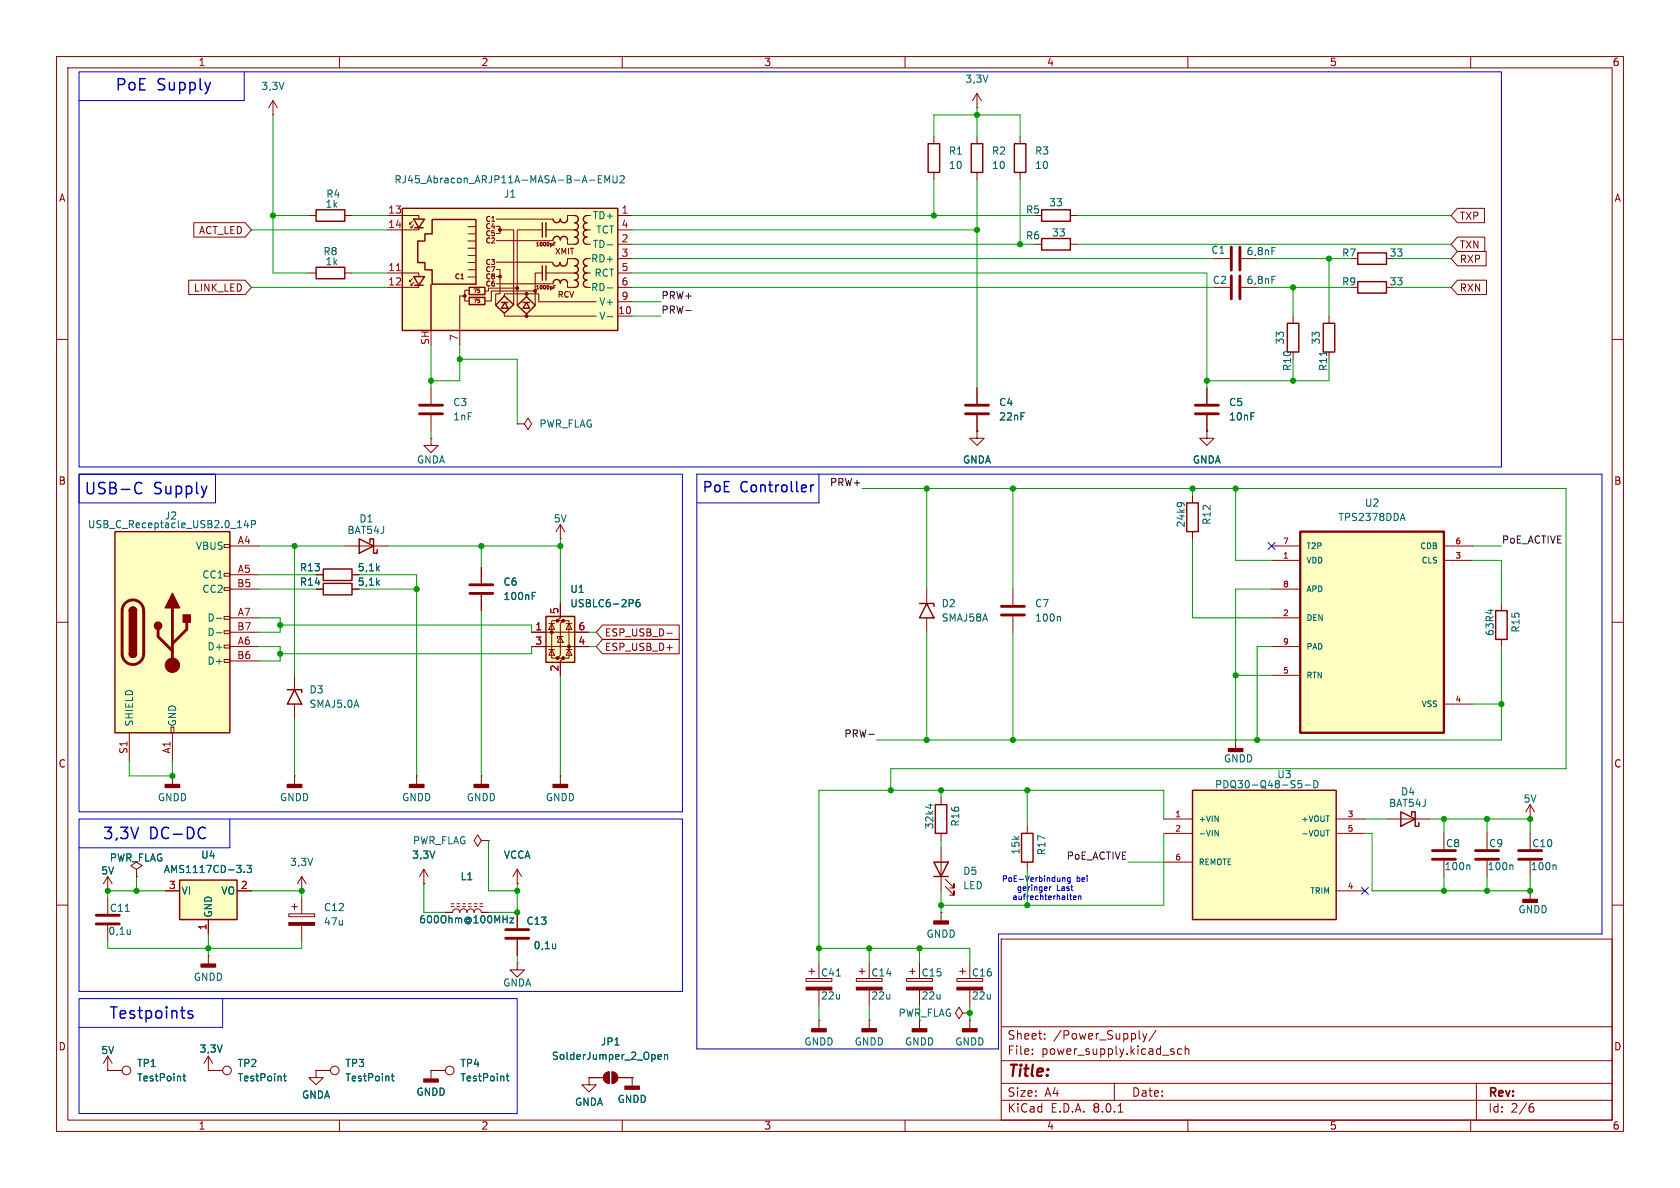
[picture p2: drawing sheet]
<svg xmlns="http://www.w3.org/2000/svg" width="297mm" height="210mm" viewBox="0 0 297 210" stroke-linecap="round" stroke-linejoin="round" font-family="sans-serif">
<g fill="none" stroke="#840000" stroke-width=".18">
<path d="M10 10h277v190h-277zM12 12h273v186h-273zM60 10v2M110 10v2M160 10v2M210 10v2M260 10v2M165.1 24.1v1.3M165.1 30.5v1.3M182.9 38.1h1.2M189.2 38.1h1.3M10 60h2"/>
<path d="M182.9 43.2h1.2M189.2 43.2h1.3M238.8 45.7h1.2M238.8 50.8h1.2M285 60h2M10 110h2M85.1 100.3v2.8M85.1 105.2v2.8M285 110h2M73.7 137.2h.1M73.7 137.2v1.5M85.1 137.2h.1"/>
<path d="M85.1 137.2v1.5M99.1 137.2h.1M99.1 137.2v1.5M218.4 130.8h.1M218.4 130.8v1.5M10 160h2M19 158.8v2.7M52.1 159.8v1M53.3 157.5h.1M53.3 154.9l-.7 1.3M53.3 154.9v2.6M53.3 158.8v2.7"/>
<path d="M53.3 154.9l.8 1.3M74.9 156.2h.1M74.9 153.7l-.7 1.2M74.9 153.7v2.5M74.9 153.7l.8 1.2M181.6 146.1v1.2M181.6 152.4v1.3M255.3 147.3v2.8M255.3 152.1v2.8M262.9 147.3v2.8M262.9 152.1v2.8M270.5 157.5h.1"/>
<path d="M270.5 147.3v2.8M270.5 152.1v2.8M270.5 157.5v1.5M285 160h2M19 163.6v2.8M36.8 168.9h.1M36.8 168.9v1.5M51.1 161.5h4.5v.6h-4.5zM51.6 160.3h1M53.3 163.6v2.8M177 166h108v32h-108zM60 198v2"/>
<path d="M110 198v2M160 198v2M177 194.5h108M177 191.5h108M177 187.5h108M177 181.5h108M182.5 186.3v.1M182.5 185.5v.1M184.7 183.6v.1M184.7 182.8v.1M197 191.5v3M197.7 196.6h.8"/>
<path d="M202 182.7l.4 1M202.4 183.7l-.2 .4-.2 .1M202.7 182.7l-.3 1M204.4 182.1l-1.3 2M207.4 185.9l.2 .2-.2 .3M207.4 185.4l.1 .1M208.9 185.5l-.4-.1-.3 .3v.4l.1 .2h.6M209.5 185.5l.2-.1 .4 .1 .1 .9M209.5 184.9v1.5M210 198v2M260 198v2M261 191.5v6.5"/>
<path d="M270.6 195.7h.3l.3 .3-.1 .5-.5 .1M271 195.1l-.4 .1"/>
</g>
<path d="M83.1 104.9h4M83.1 103.4h4M253.2 151.9h4.1M253.2 150.4h4.1M260.9 151.9h4M260.9 150.4h4M268.5 151.9h4M268.5 150.4h4M17 163.3h4.1M17 161.8h4.1" fill="none" stroke="#840000" stroke-width=".51"/>
<path d="M94.1 105.3h.4M94.1 104.7h.6M259.7 152.9l.2 .2v.6M267.3 152.9l.2 .2v.6M274.9 152.9l.2 .2v.6M22.1 161.1h.8M23 164.3v.9M23 165.1h.1" fill="none" stroke="#006464" stroke-width=".18"/>
<g fill="#840000" stroke="#840000" stroke-width=".25">
<path d="M72.4 138.7h2.5v.5h-2.5z"/>
<path d="M83.8 138.7h2.6v.5h-2.6z"/>
<path d="M97.8 138.7h2.5v.5h-2.5z"/>
<path d="M217.2 132.3h2.5v.5h-2.5z"/>
<path d="M269.2 159h2.6v.5h-2.6z"/>
<path d="M35.6 170.4h2.5v.5h-2.5z"/>
</g>
<path d="M164.1 25.4h2v5.1h-2zM184.1 37.1h5.1v2h-5.1zM184.1 42.2h5.1v2h-5.1zM240 44.7h5.1v2h-5.1zM240 49.8h5.1v2h-5.1zM180.6 147.3h2v5.1h-2z" fill="none" stroke="#840000" stroke-width=".25"/>
<path d="M51.1 163.1h4.5v.5h-4.5z" fill="#840000" stroke="#840000" stroke-width=".18"/>
<path d="M210.8 139.7h25.4v22.9h-25.4z" fill="#ffffc2"/>
<path d="M210.8 139.7h25.4v22.9h-25.4z" fill="none" stroke="#840000" stroke-width=".25"/>
<path d="M205.7 144.8h5.1M205.7 147.3h5.1M205.7 152.4h5.1M236.2 144.8h5.1M236.2 147.3h5.1M236.2 157.5h5.1" fill="none" stroke="#840000" stroke-width=".18"/>
<path d="M229.5 138h.6M229.5 138.5h.4l.3 .2-.2 .5h-.5M230.7 138.8h1M232.3 138a.64 .64 0 0 1 .7 .6 .64 .64 0 0 1-.7 .7zM214.8 146.8l.6 1v-1M234.4 146.8h.6" fill="none" stroke="#006464" stroke-width=".18"/>
<path d="M31.7 155.6h10.2v7h-10.2z" fill="#ffffc2"/>
<path d="M171.7 25.4h2v5.1h-2zM179.3 25.4h2.1v5.1h-2.1zM162.6 106.7h2.5v.5M163.8 106.7l1.3 2.5h-2.5zM31.7 155.6h10.2v7h-10.2zM165.1 152.4h2.5l-1.2 2.5zM165.1 154.9h2.5M165.4 142.2h2v5.1h-2zM247.6 143.5l2.6 1.3-2.6 1.3zM249.6 144.1v-.6h.6v2.6h.6v-.7" fill="none" stroke="#840000" stroke-width=".25"/>
<g fill="none" stroke="#840000" stroke-width=".18">
<path d="M172.7 24.1v1.3M172.7 30.5v1.3M180.3 24.1v1.3M180.3 30.5v1.3M214.6 50.8h2.8M219.5 50.8h2.7M163.8 104.1v2.6M163.8 109.2v2.6M179.1 104.1v2.8M179.1 109v2.8M19 157.5h.1M19 154.9l-.7 1.3"/>
<path d="M19 154.9v2.6M19 154.9l.8 1.3M29.2 157.5h2.5M41.9 157.5h2.5M166.4 141v1.2M166.4 147.3v1.3M166.4 149.9v7.6M167.1 156.7l1.6 1.5v-.7v.7h-.8M167.1 155.4l1.6 1.6v-.8v.8h-.8M245.1 144.8h7.6M270.5 144.8h.1M270.5 142.2l-.8 1.3"/>
<path d="M270.5 142.2v2.6M270.5 142.2l.8 1.3M36.8 162.6v2.5M19 189.2h.1M19 186.7v2.5M19 186.7l-.7 1.3M19 186.7l.8 1.3M19 189.2h2.6M36.8 189.2h.1M36.8 186.7v2.5M36.8 189.2h2.6M36.8 186.7l-.7 1.3"/>
<path d="M36.8 186.7l.8 1.3M55.9 189.2v1.3h1.2l-1.2 1.3-1.3-1.3h1.3M55.9 189.2h.1M55.9 189.2h2.5M76.2 189.2h.1M76.2 189.2h2.5M76.2 189.2v1.6"/>
<circle cx="22.4" cy="189.2" r=".76"/>
<circle cx="40.1" cy="189.2" r=".76"/>
<circle cx="59.2" cy="189.2" r=".76"/>
<circle cx="79.5" cy="189.2" r=".76"/>
</g>
<g fill="none" stroke="#006464" stroke-width=".18">
<path d="M224.9 48.8h.6M187.3 109l.2 .1v.7M43.2 154.1v.1M43.7 153h.7l-.4 .5 .4 .1v.5l-.2 .1-.5-.1M164.5 142.1v.8M32.3 190.2h.5M32.5 189.8v1.1l.3 .2M50.1 190.2h.5M50.3 189.8v1.1l.3 .2M69.2 190.2h.5M69.4 189.8v1.1l.3 .2M89.5 190.2h.5"/>
<path d="M89.7 189.8v1.1l.3 .2"/>
</g>
<path d="M217.7 48.8v4M219.2 48.8v4M177 108.7h4.1M177 107.2h4.1" fill="none" stroke="#840000" stroke-width=".51"/>
<path d="M74.9 190.8h2.6v.5h-2.6z" fill="#840000" stroke="#840000" stroke-width=".25"/>
<path d="M229.9 94h25.4v35.5h-25.4z" fill="#ffffc2"/>
<path d="M229.9 94h25.4v35.5h-25.4z" fill="none" stroke="#840000" stroke-width=".41"/>
<g fill="none" stroke="#840000" stroke-width=".18">
<path d="M172.7 19.1h.1M172.7 16.5v2.6M172.7 16.5l-.7 1.3M172.7 16.5l.8 1.3M214.6 45.7h2.8M219.5 45.7h2.7M228.6 55.9v1.3M234.9 55.9v1.3M91.4 74.9h1.3l.6-1 .7 1-.7 1-.6-1M91.4 74.9h.1M172.7 76.2v1.3h1.3l-1.3 1.2-1.3-1.2h1.3M172.7 76.2h.1"/>
<path d="M172.7 68.6v2.8M172.7 73.4v2.8M213.4 76.2v1.3h1.2l-1.2 1.2-1.3-1.2h1.3M213.4 76.2h.1M213.4 68.6v2.8M213.4 73.4v2.8M210.8 87.6v1.3M210.8 94v1.3M224.8 99.1h5.1M224.8 96.5h5.1M255.3 99.1h5M255.3 96.5h5"/>
<path d="M224.8 109.2h5.1M224.8 119.4h5.1M224.8 104.1h5.1M224.8 114.3h5.1M265.4 106.7v1.3M265.4 113v1.3M255.3 124.5h5M79.8 159.8h.5M80.8 159.8h.5M81.8 159.8h.5M82.8 159.8h.5M83.8 159.8h.5"/>
<path d="M84.8 159.8h.5M85.1 148.6l-.6-1-.7 1 .7 1 .6-1h1.3M86.4 148.6h.1M91.4 156.2h.1M91.4 153.7v2.5M91.4 153.7l-.7 1.2M91.4 153.7l.8 1.2M78.7 161.3h1.3a.64 .64 0 0 1 .6-.6 .64 .64 0 0 1 .7 .6 .64 .64 0 0 1 .6-.6 .64 .64 0 0 1 .6 .6 .64 .64 0 0 1 .7-.6 .64 .64 0 0 1 .6 .6 .64 .64 0 0 1 .7-.6 .64 .64 0 0 1 .6 .6h1.3M79.8 160.3h.5M80.8 160.3h.5M81.8 160.3h.5M82.8 160.3h.5"/>
<path d="M83.8 160.3h.5M84.8 160.3h.5M91.4 170.2v1.3h1.3l-1.3 1.2-1.2-1.2h1.2M91.4 170.2h.1M91.4 161.3v2.8M91.4 166.1v2.8M104.1 190.5v1.3h1.3l-1.3 1.2-1.2-1.2h1.2M104.1 190.5h.1M104.1 190.5h2.6M107 189.8l.7-.3v2a1.02 1.02 0 0 1-.9-.6 1.02 1.02 0 0 1 .2-1.1zM108.2 189.5a1.02 1.02 0 0 1 1 1 1.02 1.02 0 0 1-1 1zM109.2 190.5h2.6"/>
<path d="M111.8 190.5h.1M111.8 190.5v1.5"/>
</g>
<g fill="none" stroke="#006464" stroke-width=".18">
<path d="M224.9 43.8h.6M234.5 62.2v.7M208.6 88.8l.3 .3M209.2 89a.99 .99 0 0 0-1 0l-.1 .1M247.7 91.7h.6M248 90.7l.4 1.3M263.6 107.7v.8M90.1 162.3h.7l-.7 .8h.7M98.2 166.9v.8M98.2 167.6v.1M116.3 186.8l.6-.1v-.2l-.4-.1-.2 .2 .1 .6h.5M117.5 186.5l.2-.1 .3 .1v.8"/>
<path d="M117.5 186.4v.9"/>
</g>
<path d="M227.6 57.2h2v5h-2zM233.9 57.2h2.1v5h-2.1zM209.8 88.9h2v5.1h-2zM264.4 108h2v5h-2z" fill="none" stroke="#840000" stroke-width=".25"/>
<path d="M217.7 43.7v4.1M219.2 43.7v4.1M170.7 73.2h4.1M170.7 71.6h4.1M211.3 73.2h4.1M211.3 71.6h4.1M89.4 165.9h4.1M89.4 164.3h4.1" fill="none" stroke="#840000" stroke-width=".51"/>
<path d="M110.5 192h2.5v.5h-2.5z" fill="#840000" stroke="#840000" stroke-width=".25"/>
<g fill="#840000" stroke="#840000" stroke-width=".18">
<path d="M107 189.8l.7-.3v2a1.02 1.02 0 0 1-.9-.6 1.02 1.02 0 0 1 .2-1.1z"/>
<path d="M108.2 189.5a1.02 1.02 0 0 1 1 1 1.02 1.02 0 0 1-1 1z"/>
</g>
<path d="M71.1 36.8h38.1v21.6h-38.1z" fill="#ffffc2"/>
<g fill="#840000" stroke="#840000" stroke-width=".18">
<path d="M151.4 174.5h4.6v.5h-4.6z"/>
<path d="M142.5 174.5h4.6v.5h-4.6z"/>
<path d="M169.2 174.5h4.5v.5h-4.5z"/>
<path d="M160.3 174.5h4.5v.5h-4.5z"/>
<circle cx="94.6" cy="51.4" r=".25"/>
<circle cx="93.1" cy="55.9" r=".25"/>
<circle cx="93.1" cy="51.9" r=".25"/>
<circle cx="91.4" cy="50.9" r=".25"/>
<circle cx="88.4" cy="48.9" r=".25"/>
<circle cx="88.4" cy="40.6" r=".25"/>
<circle cx="82.2" cy="52.3" r=".25"/>
</g>
<g fill="none" stroke="#840000" stroke-width=".25">
<path d="M55.9 37.1h5.1v2h-5.1zM71.1 36.8h38.1v21.6h-38.1zM73.2 38.7h1.9l-1.1 1.6zM76.4 38.8h7.7v11.4h-7.7v-2.5h-1.3v-1.3h-1.2v-3.8h1.2v-1.3h1.3zM95.9 39.4v2.5M96.5 39.4v2.5M97.8 38.7a.64 .64 0 0 0 .6 .7 .64 .64 0 0 0 .7-.7 .64 .64 0 0 0 .6 .7 .64 .64 0 0 0 .6-.7M101.6 38.1a.64 .64 0 0 1 .6 .6 .64 .64 0 0 1-.6 .7 .64 .64 0 0 1 .6 .6 .64 .64 0 0 1-.6 .6 .64 .64 0 0 1 .6 .7 .64 .64 0 0 1-.6 .6 .64 .64 0 0 1 .6 .7 .64 .64 0 0 1-.6 .6M103.8 39.4a.64 .64 0 0 0-.7 .6 .64 .64 0 0 0 .7 .6 .64 .64 0 0 0-.7 .7 .64 .64 0 0 0 .7 .6 .63 .63 0 0 0-.7 .6 .63 .63 0 0 0 .7 .7M103.8 38.1a.63 .63 0 0 0-.7 .6 .63 .63 0 0 0 .7 .7M55.9 47.2h5.1v2.1h-5.1zM73.2 48.9h1.9l-1.1 1.5z"/>
<path d="M73.3 50.4h1.5M73.3 40.3h1.5M76.2 50.3v8.1M82.9 52.6h2.8v1.2h-2.8zM82.9 50.8h2.8v1.3h-2.8zM88.6 53.5h1.2M89.2 52.3l1.6 1.5-1.6 1.6-1.6-1.4zM89.3 53.5l.5 1h-1.2zM91.4 54l1.7-1.5 1.5 1.5-1.5 1.5zM92.5 53.5h1.1M93.1 53.5l.5 1h-1.1zM95.9 47v2.5"/>
<path d="M96.5 47v2.5M97.7 46.4a.64 .64 0 0 0 .7 .7 .64 .64 0 0 0 .6-.7 .64 .64 0 0 0 .6 .7 .64 .64 0 0 0 .7-.7M97.8 50a.64 .64 0 0 1 .6-.6 .64 .64 0 0 1 .7 .6 .64 .64 0 0 1 .6-.6 .64 .64 0 0 1 .6 .6M97.8 42.4a.64 .64 0 0 1 .6-.6 .64 .64 0 0 1 .7 .6 .64 .64 0 0 1 .6-.6 .64 .64 0 0 1 .6 .6M101.6 45.7a.64 .64 0 0 1 .6 .7 .64 .64 0 0 1-.6 .6 .64 .64 0 0 1 .6 .6 .64 .64 0 0 1-.6 .7 .64 .64 0 0 1 .6 .6 .64 .64 0 0 1-.6 .6 .64 .64 0 0 1 .6 .7 .64 .64 0 0 1-.6 .6M103.8 45.7a.63 .63 0 0 0-.7 .7 .63 .63 0 0 0 .7 .6 .64 .64 0 0 0-.7 .6 .64 .64 0 0 0 .7 .7 .64 .64 0 0 0-.7 .6 .64 .64 0 0 0 .7 .6 .64 .64 0 0 0-.7 .7 .64 .64 0 0 0 .7 .6M57.1 103.1h5.1v2.1h-5.1zM50.8 121.9h2.5v.5M52.1 121.9l1.2 2.6h-2.5z"/>
</g>
<g fill="none" stroke="#840000" stroke-width=".18">
<path d="M48.3 17.8l-.8 1.3M48.3 17.8v2.5M48.3 17.8l.7 1.3M48.3 20.3h.1M54.6 38.1h1.3M61 38.1h1.2M68.6 38.1h5.4v.6M72.4 39.4v.2M72.9 39.1l-.5 .5h.2M73.2 39.8l-.6 .5h.3M87.8 38.7h10M101.6 38.1h-1.3v.6"/>
<path d="M103.8 38.1h.6M109.2 38.1h2.6M54.6 48.3h1.3M61 48.3h1.2M68.6 48.3h5.4v.6M72.4 49.5v.3M72.6 40v.3M72.6 50.2v.2M72.9 49.3l-.5 .5h.2M73.2 49.9l-.6 .5h.3M74 50.3v.5h-5.4M74 40.1v.5h-5.4"/>
<path d="M82.2 52.3h-.9v8.7M82.7 47.7h1.3M82.7 46.4h1.3M82.7 45.1h1.3M82.7 43.9h1.3M82.7 42.6h1.3M82.7 49h1.3M82.7 41.3h1.3M82.7 40.1h1.3M82.8 51.3h-.6v1.9h.6M87.8 47.6h.6v1.3h-.6M87.8 40h.6v1.3h-.6"/>
<path d="M87.8 50.2h10M87.8 42.5h10M87.8 46.4h9.9M88.4 40.6h2.4v13.2M88.4 48.8v3.1h-.8v2.1M89.2 52.3v-.4h6v1.4h10.2M89.2 55.4v.5h16.2M91.4 50.9h-5v.5h-.7M93.1 55.5v.3M93.3 51.9h-.2v.6M94.6 51.4h-7.7v1.8h-1.2M95.9 48.3h-1.3v5.7"/>
<path d="M95.9 40.6h-4.5v13.4M96.5 48.3h5.1M96.5 40.6h5.1M97.9 50.8h.2M97.9 43.1h.2M98.2 42.8h-.3v.7M98.2 50.5h-.3v.6M100.3 50.2v.6h1.3M100.3 42.5v.7h1.3M101.6 45.7h-1.3v.7M103.8 50.8h.6M103.8 48.3h.6"/>
<path d="M103.8 45.7h.6M103.8 43.2h.6M103.8 40.6h.6M109.2 50.8h2.6M109.2 48.3h2.6M109.2 45.7h2.6M109.2 43.2h2.6M109.2 40.6h2.6M109.2 55.9h2.6M109.2 53.3h2.6M76.2 77.5v1.2h1.3l-1.3 1.3-1.3-1.3h1.3M76.2 77.5h.1"/>
<path d="M76.2 68.6v2.8M76.2 73.4v2.8M52.1 119.4v2.5M55.9 104.1h1.2M62.2 104.1h1.3M30.5 137.2h.1M30.5 137.2v1.5M52.1 137.2h.1M52.1 124.5v2.5M52.1 137.2v1.5M24.1 153.7l1-.7-1-.6-1 .6 1 .7v1.2M24.1 154.9h.1"/>
<path d="M142.5 173h4.6v.5h-4.6zM143 171.7h1M143.5 171.2v1M144.8 170.2v2.8M144.8 175v2.8M151.4 173h4.6v.5h-4.6zM151.9 171.7h1M152.4 171.2v1M153.7 170.2v2.8M153.7 175v2.8M160.3 173h4.5v.5h-4.5zM160.8 171.7h1"/>
<path d="M161.3 171.2v1M162.6 170.2v2.8M162.6 175v2.8M166.4 161.3h.1M166.4 161.3v1.5M169.2 173h4.5v.5h-4.5zM169.7 171.7h1M170.2 179.1l-.7-1-.6 1 .6 1 .7-1h1.2M170.2 171.2v1M171.4 179.1h.1M171.4 170.2v2.8M171.4 175v2.8"/>
<path d="M144.8 180.3h.1M144.8 180.3v1.6M153.7 180.3h.1M153.7 180.3v1.6M162.6 180.3v1.6M171.4 180.3h.1M171.4 180.3v1.6"/>
</g>
<path d="M104.2 31.8h1M105.8 31.7h.4M106.4 31.1h-.6v1.2h.6M106.9 32.3v-1.2l.4 .9 .5-.9v1.2M108.4 31.1v1l.2 .2h.4l.1-.2v-1M109.6 31.2l.5-.1 .3 .3-.8 .9h.8M107.3 56h1M107.3 43.3h1M107.3 50.9h1M147.9 172.5h.7" fill="none" stroke="#006464" stroke-width=".18"/>
<path d="M70.1 47.8h.7" fill="none" stroke="#a90000" stroke-width=".18"/>
<path d="M74.2 73.2h4M74.2 71.6h4" fill="none" stroke="#840000" stroke-width=".51"/>
<g fill="#840000" stroke="#840000" stroke-width=".25">
<path d="M170.2 181.9h2.5v.5h-2.5z"/>
<path d="M143.5 181.9h2.5v.5h-2.5z"/>
<path d="M152.4 181.9h2.5v.5h-2.5z"/>
<path d="M161.3 181.9h2.5v.5h-2.5z"/>
<path d="M165.1 162.8h2.5v.5h-2.5z"/>
<path d="M29.2 138.7h2.5v.5h-2.5z"/>
<path d="M50.8 138.7h2.5v.5h-2.5z"/>
</g>
<path d="M20.3 94h20.3v35.5h-20.3z" fill="#ffffc2"/>
<g fill="none" stroke="#840000" stroke-width=".18">
<path d="M39.6 96.3h1v.5h-1zM40.6 96.5h5.1M61 96.5h7.6M99.1 95.3h.1M99.1 92.7l-.8 1.3M99.1 92.7v2.6M99.1 92.7l.7 1.3M39.6 116.6h1v.5h-1zM39.6 114h1v.6h-1zM39.6 111.5h1v.5h-1zM39.6 109h1v.5h-1zM39.6 103.9h1v.5h-1z"/>
<path d="M39.6 101.3h1v.6h-1zM40.6 101.6h5.1M40.6 114.3h5.1M40.6 109.2h5.1M40.6 104.1h5.1M40.6 116.8h5.1M40.6 111.8h5.1M55.9 101.6h1.2M62.2 101.6h1.3M22.9 129.5v5.1M30.2 128.5h.5v1h-.5zM30.5 129.5v5.1"/>
</g>
<path d="M20.3 94h20.3v35.5h-20.3zM63.5 95.3l2.5 1.2-2.5 1.3zM65.4 95.9v-.6h.6v2.5h.7v-.6M22.9 115.6a.64 .64 0 0 0 .6 .6 .64 .64 0 0 0 .6-.6M22.9 108a.64 .64 0 0 1 .6-.7 .64 .64 0 0 1 .6 .7M57.1 100.6h5.1v2h-5.1z" fill="none" stroke="#840000" stroke-width=".25"/>
<path d="M22.1 106.6a1.91 1.91 0 0 1 2.1-.4 1.91 1.91 0 0 1 1.2 1.8v7.6a1.91 1.91 0 0 1-1.9 1.9 1.91 1.91 0 0 1-1.9-1.9v-7.8l.2-.6zM27.9 111.3v1.2l2.6 2.6M30.5 107.4v10.2M33 110v1.3l-2.5 2.5" fill="none" stroke="#840000" stroke-width=".51"/>
<g fill="#840000" stroke="#840000" stroke-width=".25">
<path d="M22.9 115.6h1.2a.64 .64 0 0 1-.6 .6 .64 .64 0 0 1-.6-.6z"/>
<path d="M22.9 108h1.2v7.6h-1.2z"/>
<path d="M23 107.5a.64 .64 0 0 1 .7-.1 .64 .64 0 0 1 .4 .6h-1.2z"/>
<path d="M30.5 104.9l1.2 2.5h-2.5z"/>
<path d="M32.4 108.7h1.3v1.3h-1.3z"/>
<circle cx="27.9" cy="110.6" r=".63"/>
</g>
<circle cx="30.5" cy="117.6" r="1.27" fill="#840000" stroke="#840000" stroke-width=".18"/>
<path d="M43.5 92l-.3 .9h.8M43.8 92.4v.9M44.4 92.7l.7-.1 .1-.2-.1-.3-.7-.1v1.3M38.3 109.3h.9M38.3 111.9h.9" fill="none" stroke="#006464" stroke-width=".18"/>
<path d="M96.5 109h5.1v8.1h-5.1z" fill="#ffffc2"/>
<g fill="#840000" stroke="#840000" stroke-width=".18">
<circle cx="97.5" cy="111.8" r=".25"/>
<circle cx="98.6" cy="116.3" r=".25"/>
<circle cx="98.6" cy="109.7" r=".25"/>
<circle cx="99.6" cy="116.3" r=".25"/>
<circle cx="99.6" cy="109.7" r=".25"/>
<circle cx="100.6" cy="114.3" r=".25"/>
</g>
<g fill="none" stroke="#840000" stroke-width=".18">
<path d="M34.3 39.4h9l1.1 1.2-1.1 1.3h-9zM257.7 36.8h4.7v2.6h-4.7l-1.2-1.3zM33.4 49.5h9.9l1.1 1.3-1.1 1.3h-9.9zM257.7 49.5h5.1v2.6h-5.1l-1.2-1.3zM257.7 44.4h5v2.6h-5l-1.2-1.3zM257.7 41.9h4.8v2.6h-4.8l-1.2-1.3zM172.7 76.2h.1M172.7 68.6v2.8M172.7 73.4v2.8M213.4 76.2h.1M213.4 68.6v2.8M213.4 73.4v2.8"/>
<path d="M55.9 104.1h1.2M55.9 101.6h1.2M62.2 104.1h1.3M62.2 101.6h1.3M85.1 100.3v2.8M85.1 105.2v2.8M94 114.3h10.1M94 111.8h10.1M97 114.8h1M97 110.2h1M97.5 110.2l.5 1.1h-1zM97.5 114.8l.5 1h-1z"/>
<path d="M98.6 109.7h-1.1v6.6h1.1M99.1 112.5l.5 1h-1zM99.1 106.7v2.5l-.5 .5h1l-.5 .5v5.6l-.5 .5h1l-.5 .5v2.6M99.6 112.5h-1v.4M99.6 109.7h1v6.6h-1M100.1 114.8h1M100.1 110.2h1M100.6 114.8l.5 1h-1zM100.6 110.2l.5 1.1h-1zM106.5 113h13.6v2.6h-13.6l-1.1-1.3zM106.5 110.5h13.6v2.5h-13.6l-1.1-1.2zM117.9 114.5h1"/>
<path d="M117.9 111.9h1M19 157.5h.1M24.1 154.9h.1M29.2 157.5h2.5M41.9 157.5h2.5M74.9 156.2h.1M91.4 156.2h.1M36.8 162.6v2.5M78.7 161.3h1.3M85.1 161.3h1.3M91.4 161.3v2.8M91.4 166.1v2.8"/>
<path d="M19 189.2h.1M19 189.2h2.6M36.8 189.2h.1M36.8 189.2h2.6M55.9 189.2h.1M55.9 189.2h2.5M76.2 189.2h.1M76.2 189.2h2.5M104.1 190.5h.1M104.1 190.5h2.6M109.2 190.5h2.6M111.8 190.5h.1"/>
</g>
<path d="M96.5 109h5.1v8.1h-5.1z" fill="none" stroke="#840000" stroke-width=".25"/>
<g fill="none" stroke="#006464" stroke-width=".18">
<path d="M94.1 105.3h.4M94.1 104.7h.6M111.8 106.1l.1 .1-.1 .4M113 106l-.3 .1a.85 .85 0 0 0 0 1.2l.4-.2 .1-.4-.3-.2h-.3l-.2 .2M43.2 154.1v.1M43.7 153h.7l-.4 .5 .4 .1v.5l-.2 .1-.5-.1M90.1 162.3h.7l-.7 .8h.7M98.2 166.9v.8M98.2 167.6v.1M32.3 190.2h.5M32.5 189.8v1.1l.3 .2M50.1 190.2h.5"/>
<path d="M50.3 189.8v1.1l.3 .2M69.2 190.2h.5M69.4 189.8v1.1l.3 .2M89.5 190.2h.5M89.7 189.8v1.1l.3 .2M116.3 186.8l.6-.1v-.2l-.4-.1-.2 .2 .1 .6h.5M117.5 186.5l.2-.1 .3 .1v.8M117.5 186.4v.9"/>
</g>
<path d="M121.2 54.9h1M153.6 129.8h.9" fill="none" stroke="#0f0f0f" stroke-width=".18"/>
<g fill="none" stroke="#0000c2" stroke-width=".18">
<path d="M14 12.7h251.4v69.9h-251.4zM43.2 12.7v5.1h-29.2M14 83.8h106.6v59.7h-106.6zM14 83.8h24.1v5.1h-24.1zM123.2 83.8h160v81.3h-106.7v20.3h-53.3zM144.8 83.8v5.1h-21.6M14 144.8h106.6v30.5h-106.6zM40.6 144.8v5.1h-26.6M185.5 156.8v.6M185.6 156.9l-.1 .1M187.9 155.2v.6M187.9 155.2h.3l.1 .6"/>
<path d="M189.1 158.4h.4M189.2 155.2h-.3l-.2 .1 .1 .5h.4M189.2 155.2v.8l-.2 .2-.2-.1M189.3 159h.2M189.8 158.7l.4-.1v-.2h-.3l-.1 .1v.5h.4M190.7 158.5l.3-.1 .1 .6M190.7 158.4v.6M14 176.5h77.4v20.4h-77.4zM39.4 176.5v5.1h-25.4"/>
</g>
<path d="M24.2 85.4a.7 .7 0 0 1 .9 .1M25.1 87.1a.7 .7 0 0 1-.9 .1M143.8 85.7l-.3 .1M36.2 146.3l.1 .1M36.3 148l-.1 .1" fill="none" stroke="#0000c2" stroke-width=".25"/>
<g fill="none" stroke="#009600" stroke-width=".18">
<path d="M172.7 19.1v5M48.3 20.3v28h6.3M48.3 38.1h6.3M62.2 38.1h6.4M111.8 38.1h71.1M165.1 24.1v-3.8h15.2v3.8M165.1 31.8v6.3M172.7 31.8v36.8M180.3 31.8v11.4M190.5 38.1h66M44.4 50.8h24.2M44.4 40.6h24.2"/>
<path d="M62.2 48.3h6.4M111.8 50.8h102.8M111.8 45.7h102.8M111.8 48.3h101.6v20.3M111.8 40.6h60.9M111.8 43.2h71.1M111.8 53.3h5M111.8 55.9h5M190.5 43.2h66M222.2 50.8h16.6M222.2 45.7h16.6M228.6 50.8v5.1"/>
<path d="M234.9 45.7v10.2M246.4 50.8h10.1M246.4 45.7h10.1M76.2 61v7.6M76.2 76.2v1.3M81.3 61v6.3h-5.1M81.3 63.5h10.1v11.4M228.6 63.5v3.8M234.9 63.5v3.8h-21.5M45.7 96.5h15.3M52.1 96.5v22.9M68.6 96.5h30.5"/>
<path d="M85.1 96.5v3.8M99.1 95.3v11.4M152.4 86.4h124.5v49.5h-119.4v3.8M163.8 86.4v17.7M179.1 86.4v17.7M210.8 86.4v1.2M210.8 95.3v13.9h14M218.4 86.4v12.7h6.4M260.3 96.5h5.1M260.3 99.1h5.1v7.6M45.7 114.3h3.8v2.5h-3.8M45.7 104.1h10.2"/>
<path d="M45.7 109.2h3.8v2.6h-3.8M45.7 101.6h10.2M49.5 110.5h44.5v1.3M63.5 104.1h10.2M63.5 101.6h10.2v35.6M85.1 108v29.2M94 114.3v1.3h-44.5M99.1 119.4v17.8M104.1 114.3h1.3M104.1 111.8h1.3M163.8 111.8v19M179.1 111.8v19"/>
<path d="M218.4 119.4h6.4M224.8 114.3h-2.6v16.5M224.8 104.1h-6.4v26.7M265.4 114.3v16.5h-110.5M22.9 134.6v2.6h7.6v-2.6M52.1 127v10.2M166.4 139.7v1.3M181.6 139.7v6.4M260.3 124.5h5.1M24.1 154.9v2.6M29.2 157.5h-10.2v1.3M44.4 157.5h8.9v1.3"/>
<path d="M74.9 156.2v5.1h3.8M86.4 148.6v8.9h5M91.4 156.2v5.1h-5M166.4 148.6v1.3M166.4 157.5v3.8M181.6 153.7v6.3M199.4 152.4h6.3M205.7 144.8v-5.1h-60.9v30.5M205.7 147.3v12.7h-39.3M241.3 147.3h1.3v10.2h27.9v-2.6M241.3 144.8h3.8M252.7 144.8h17.8v2.5"/>
<path d="M255.3 144.8v2.5M255.3 154.9v2.6M262.9 144.8v2.5M262.9 154.9v2.6M19 166.4v1.2h34.3v-1.2M36.8 165.1v3.8M91.4 168.9v1.3M144.8 167.6h26.6v2.6M144.8 177.8v2.5M153.7 167.6v2.6M153.7 177.8v2.5M162.6 167.6v2.6"/>
<path d="M162.6 177.8v2.5M171.4 177.8v2.5"/>
</g>
<path d="M224.2 95.9l1.2 1.2M225.4 95.9l-1.2 1.2M240.7 156.9l1.2 1.2M241.9 156.9l-1.2 1.2" fill="none" stroke="#000084" stroke-width=".18"/>
<g fill="#009600" stroke="#009600" stroke-width=".18">
<circle cx="262.9" cy="144.8" r=".46"/>
<circle cx="270.5" cy="157.5" r=".46"/>
<circle cx="255.3" cy="157.5" r=".46"/>
<circle cx="255.3" cy="144.8" r=".46"/>
<circle cx="262.9" cy="157.5" r=".46"/>
<circle cx="270.5" cy="144.8" r=".46"/>
<circle cx="265.4" cy="124.5" r=".46"/>
<circle cx="163.8" cy="130.8" r=".46"/>
<circle cx="179.1" cy="130.8" r=".46"/>
<circle cx="218.4" cy="119.4" r=".46"/>
<circle cx="222.2" cy="130.8" r=".46"/>
<circle cx="181.6" cy="139.7" r=".46"/>
<circle cx="181.6" cy="160" r=".46"/>
<circle cx="157.5" cy="139.7" r=".46"/>
<circle cx="166.4" cy="139.7" r=".46"/>
<circle cx="179.1" cy="86.4" r=".46"/>
<circle cx="163.8" cy="86.4" r=".46"/>
<circle cx="180.3" cy="43.2" r=".46"/>
<circle cx="213.4" cy="67.3" r=".46"/>
<circle cx="228.6" cy="67.3" r=".46"/>
<circle cx="218.4" cy="86.4" r=".46"/>
<circle cx="234.9" cy="45.7" r=".46"/>
<circle cx="228.6" cy="50.8" r=".46"/>
<circle cx="165.1" cy="38.1" r=".46"/>
<circle cx="172.7" cy="40.6" r=".46"/>
<circle cx="210.8" cy="86.4" r=".46"/>
<circle cx="19" cy="157.5" r=".46"/>
<circle cx="24.1" cy="157.5" r=".46"/>
<circle cx="36.8" cy="167.6" r=".46"/>
<circle cx="30.5" cy="137.2" r=".46"/>
<circle cx="52.1" cy="96.5" r=".46"/>
<circle cx="76.2" cy="67.3" r=".46"/>
<circle cx="48.3" cy="38.1" r=".46"/>
<circle cx="81.3" cy="63.5" r=".46"/>
<circle cx="172.7" cy="20.3" r=".46"/>
<circle cx="171.4" cy="179.1" r=".46"/>
<circle cx="162.6" cy="167.6" r=".46"/>
<circle cx="153.7" cy="167.6" r=".46"/>
<circle cx="166.4" cy="160" r=".46"/>
<circle cx="144.8" cy="167.6" r=".46"/>
<circle cx="99.1" cy="96.5" r=".46"/>
<circle cx="85.1" cy="96.5" r=".46"/>
<circle cx="91.4" cy="157.5" r=".46"/>
<circle cx="53.3" cy="157.5" r=".46"/>
<circle cx="91.4" cy="161.3" r=".46"/>
<circle cx="49.5" cy="115.6" r=".46"/>
<circle cx="49.5" cy="110.5" r=".46"/>
<circle cx="73.7" cy="104.1" r=".46"/>
</g>
<g font-size="2.8" fill="#0000c2">
<text x="20.3" y="16.4">PoE</text>
<text x="27.8" y="16.4">Supply</text>
<text x="14.8" y="87.7">USB-C</text>
<text x="27.1" y="87.7">Supply</text>
<text x="18" y="148.7">3,3V</text>
<text x="26.4" y="148.7">DC-DC</text>
<text x="19.2" y="180.5">Testpoints</text>
</g>
<text font-size="2.8" fill="#840000" x="178" y="190.9">Title:</text>
<g font-size="2.5" fill="#0000c2">
<text x="124" y="87.4">PoE</text>
<text x="130.8" y="87.4">Controller</text>
</g>
<g font-size="2.1" fill="#840000">
<text x="178" y="184">Sheet:</text>
<text x="186.2" y="184">/Power_Supply/</text>
<text x="178" y="186.7">File:</text>
<text x="184.1" y="186.7">power_supply.kicad_sch</text>
<text x="178" y="196.9">KiCad</text>
<text x="178" y="194.1">Size:</text>
<text x="184.7" y="194.1">A4</text>
<text x="185.7" y="196.9">E.D.A.</text>
<text x="193.3" y="196.9">8.0.1</text>
<text x="200" y="194.1">Date:</text>
<text x="263" y="194.3">Rev:</text>
<text x="263" y="196.9">Id:</text>
<text x="267.1" y="196.9">2/6</text>
</g>
<g font-size="1.8" fill="#840000">
<text x="35" y="11.9">1</text>
<text x="85" y="11.9">2</text>
<text x="135" y="11.9">3</text>
<text x="185" y="11.9">4</text>
<text x="235" y="11.9">5</text>
<text x="285" y="11.9">6</text>
<text x="10.3" y="35.9">A</text>
<text x="285.3" y="35.9">A</text>
<text x="35.1" y="41.6">ACT_LED</text>
<text x="258" y="39.1">TXP</text>
<text x="258" y="46.7">RXP</text>
<text x="258" y="44.1">TXN</text>
<text x="34.2" y="51.8">LINK_LED</text>
<text x="258" y="51.8">RXN</text>
<text x="10.3" y="85.9">B</text>
<text x="285.3" y="85.9">B</text>
<text x="106.8" y="112.7">ESP_USB_D-</text>
<text x="106.8" y="115.3">ESP_USB_D+</text>
<text x="10.3" y="135.9">C</text>
<text x="285.3" y="135.9">C</text>
<text x="10.3" y="185.9">D</text>
<text x="285.3" y="185.9">D</text>
<text x="35" y="199.9">1</text>
<text x="85" y="199.9">2</text>
<text x="135" y="199.9">3</text>
<text x="185" y="199.9">4</text>
<text x="235" y="199.9">5</text>
<text x="285" y="199.9">6</text>
</g>
<g font-size="1.8" fill="#006464">
<text x="46.1" y="16.1">3,3V</text>
<text x="170.6" y="14.8">3,3V</text>
<text x="167.6" y="27.5">R1</text>
<text x="175.3" y="27.5">R2</text>
<text x="182.9" y="27.5">R3</text>
<text x="57.6" y="35.2">R4</text>
<text x="69.6" y="32.6">RJ45_Abracon_ARJP11A-MASA-B-A-EMU2</text>
<text x="89" y="35.2">J1</text>
<text x="167.6" y="30.1">10</text>
<text x="175.3" y="30.1">10</text>
<text x="182.9" y="30.1">10</text>
<text x="57.5" y="36.9">1k</text>
<text x="104.7" y="39">TD+</text>
<text x="105.3" y="41.5">TCT</text>
<text x="181.3" y="37.9">R5</text>
<text x="185.4" y="36.7">33</text>
<text x="57.1" y="45.3">R8</text>
<text x="57.5" y="47.1">1k</text>
<text x="104.4" y="46.6">RD+</text>
<text x="104.7" y="44">TD-</text>
<text x="181.3" y="42.5">R6</text>
<text x="185.9" y="42">33</text>
<text x="214.1" y="45.1">C1</text>
<text x="220.3" y="45.3">6,8nF</text>
<text x="237.2" y="45.6">R7</text>
<text x="245.6" y="45.6">33</text>
<text x="104.4" y="51.7">RD-</text>
<text x="105" y="49.1">RCT</text>
<text x="214.3" y="50.4">C2</text>
<text x="220.3" y="50.4">6,8nF</text>
<text x="237.2" y="50.6">R9</text>
<text x="245.6" y="50.6">33</text>
<text x="105.8" y="56.7">V-</text>
<text x="105.8" y="54.2">V+</text>
<text x="227.2" y="61" transform="rotate(-90 227.2 61)">33</text>
<text x="228.4" y="65.7" transform="rotate(-90 228.4 65.7)">R10</text>
<text x="233.5" y="61" transform="rotate(-90 233.5 61)">33</text>
<text x="234.8" y="65.7" transform="rotate(-90 234.8 65.7)">R11</text>
<text x="80" y="72">C3</text>
<text x="176.5" y="72">C4</text>
<text x="217.2" y="72">C5</text>
<text x="80" y="74.5">1nF</text>
<text x="95.3" y="75.8">PWR_FLAG</text>
<text x="176.5" y="74.5">22nF</text>
<text x="217.2" y="74.5">10nF</text>
<text x="73.6" y="82.1">GNDA</text>
<text x="170.1" y="82.1">GNDA</text>
<text x="210.8" y="82.1">GNDA</text>
<text x="241.2" y="89.8">U2</text>
<text x="15.4" y="93.6">USB_C_Receptacle_USB2.0_14P</text>
<text x="29" y="92">J2</text>
<text x="61.3" y="94.6">BAT54J</text>
<text x="63.4" y="92.6">D1</text>
<text x="97.8" y="92.6">5V</text>
<text x="209.7" y="93.4" transform="rotate(-90 209.7 93.4)">24k9</text>
<text x="214.2" y="92.9" transform="rotate(-90 214.2 92.9)">R12</text>
<text x="236.5" y="92.3">TPS2378DDA</text>
<text x="34.5" y="97.4">VBUS</text>
<text x="52.9" y="101.2">R13</text>
<text x="63.2" y="101.2">5,1k</text>
<text x="35.7" y="102.5">CC1</text>
<text x="35.7" y="105">CC2</text>
<text x="52.9" y="103.7">R14</text>
<text x="63.2" y="103.7">5,1k</text>
<text x="88.9" y="103.7">C6</text>
<text x="88.9" y="106.3">100nF</text>
<text x="100.7" y="105">U1</text>
<text x="100.7" y="107.5">USBLC6-2P6</text>
<text x="166.4" y="107.5">D2</text>
<text x="182.9" y="107.5">C7</text>
<text x="36.6" y="110.1">D-</text>
<text x="36.6" y="112.6">D-</text>
<text x="166.4" y="110.1">SMAJ58A</text>
<text x="182.9" y="110.1">100n</text>
<text x="264.3" y="112.5" transform="rotate(-90 264.3 112.5)">63R4</text>
<text x="268.8" y="111.9" transform="rotate(-90 268.8 111.9)">R15</text>
<text x="36.6" y="115.2">D+</text>
<text x="36.6" y="117.7">D+</text>
<text x="54.6" y="122.8">D3</text>
<text x="54.6" y="125.3">SMAJ5.0A</text>
<text x="23.7" y="128.5" transform="rotate(-90 23.7 128.5)">SHIELD</text>
<text x="31.3" y="128.5" transform="rotate(-90 31.3 128.5)">GND</text>
<text x="216.3" y="135">GNDD</text>
<text x="225.7" y="137.8">U3</text>
<text x="27.8" y="141.8">GNDD</text>
<text x="49.4" y="141.8">GNDD</text>
<text x="71" y="141.8">GNDD</text>
<text x="82.4" y="141.8">GNDD</text>
<text x="96.4" y="141.8">GNDD</text>
<text x="214.7" y="139.5">PDQ30-Q48-S5-D</text>
<text x="245.5" y="142.8">BAT54J</text>
<text x="247.6" y="140.8">D4</text>
<text x="269.3" y="142.1">5V</text>
<text x="72.9" y="149.5">PWR_FLAG</text>
<text x="165.2" y="146.7" transform="rotate(-90 165.2 146.7)">32k4</text>
<text x="169.8" y="146.2" transform="rotate(-90 169.8 146.2)">R16</text>
<text x="255.5" y="150">C8</text>
<text x="263.2" y="150">C9</text>
<text x="270.8" y="150">C10</text>
<text x="17.8" y="154.8">5V</text>
<text x="19.3" y="152.5">PWR_FLAG</text>
<text x="28.9" y="154.5">AMS1117CD-3.3</text>
<text x="35.5" y="152">U4</text>
<text x="51.2" y="153.3">3,3V</text>
<text x="72.8" y="152">3,3V</text>
<text x="81.3" y="155.8">L1</text>
<text x="89" y="152">VCCA</text>
<text x="170.2" y="154.9">D5</text>
<text x="180.4" y="151.2" transform="rotate(-90 180.4 151.2)">15k</text>
<text x="185" y="151.3" transform="rotate(-90 185 151.3)">R17</text>
<text x="255.3" y="154">100n</text>
<text x="262.9" y="154">100n</text>
<text x="270.5" y="154">100n</text>
<text x="19.3" y="161.4">C11</text>
<text x="32" y="158.3">VI</text>
<text x="39" y="158.3">VO</text>
<text x="57.2" y="161.3">C12</text>
<text x="170.2" y="157.4">LED</text>
<text x="268.3" y="161.6">GNDD</text>
<text x="19.1" y="165.5">0,1u</text>
<text x="37.7" y="162.3" transform="rotate(-90 37.7 162.3)">GND</text>
<text x="57.2" y="163.8">47u</text>
<text x="74" y="163.4">600Ohm@100MHz</text>
<text x="93" y="163.7">C13</text>
<text x="94.2" y="168">0,1u</text>
<text x="163.7" y="166">GNDD</text>
<text x="34.2" y="173.6">GNDD</text>
<text x="145" y="172.8">C41</text>
<text x="153.9" y="172.8">C14</text>
<text x="162.8" y="172.8">C15</text>
<text x="171.7" y="172.8">C16</text>
<text x="88.9" y="174.6">GNDA</text>
<text x="145" y="176.9">22u</text>
<text x="153.9" y="176.9">22u</text>
<text x="158.8" y="179.9">PWR_FLAG</text>
<text x="162.8" y="176.9">22u</text>
<text x="171.7" y="176.9">22u</text>
<text x="106.1" y="185">JP1</text>
<text x="142.1" y="185">GNDD</text>
<text x="151" y="185">GNDD</text>
<text x="159.9" y="185">GNDD</text>
<text x="168.8" y="185">GNDD</text>
<text x="17.8" y="186.5">5V</text>
<text x="24.1" y="188.8">TP1</text>
<text x="24.1" y="191.4">TestPoint</text>
<text x="35.2" y="186.3">3,3V</text>
<text x="41.9" y="188.8">TP2</text>
<text x="41.9" y="191.4">TestPoint</text>
<text x="61" y="188.8">TP3</text>
<text x="61" y="191.4">TestPoint</text>
<text x="81.3" y="188.8">TP4</text>
<text x="81.3" y="191.4">TestPoint</text>
<text x="97.5" y="187.6">SolderJumper_2_Open</text>
<text x="53.3" y="194.4">GNDA</text>
<text x="73.5" y="193.9">GNDD</text>
<text x="101.6" y="195.7">GNDA</text>
<text x="109.1" y="195.2">GNDD</text>
</g>
<g font-size="1.8" fill="#a90000">
<text x="68.5" y="37.8">13</text>
<text x="68.5" y="40.4">14</text>
<text x="109.8" y="37.8">1</text>
<text x="109.8" y="40.4">4</text>
<text x="109.8" y="42.9">2</text>
<text x="109.8" y="45.5">3</text>
<text x="68.5" y="48">11</text>
<text x="68.5" y="50.5">12</text>
<text x="109.8" y="48">5</text>
<text x="109.8" y="50.5">6</text>
<text x="109.8" y="53.1">9</text>
<text x="109.2" y="55.6">10</text>
<text x="75.9" y="61.1" transform="rotate(-90 75.9 61.1)">SH</text>
<text x="81" y="60.4" transform="rotate(-90 81 60.4)">7</text>
<text x="41.9" y="96.3">A4</text>
<text x="41.9" y="101.3">A5</text>
<text x="41.8" y="103.9">B5</text>
<text x="41.8" y="111.5">B7</text>
<text x="41.9" y="109">A7</text>
<text x="94.5" y="111.5">1</text>
<text x="98.8" y="108.7" transform="rotate(-90 98.8 108.7)">5</text>
<text x="102.2" y="111.5">6</text>
<text x="41.8" y="116.6">B6</text>
<text x="41.9" y="114">A6</text>
<text x="94.5" y="114">3</text>
<text x="98.8" y="118.8" transform="rotate(-90 98.8 118.8)">2</text>
<text x="102.2" y="114">4</text>
<text x="22.6" y="133.4" transform="rotate(-90 22.6 133.4)">S1</text>
<text x="30.2" y="133.3" transform="rotate(-90 30.2 133.3)">A1</text>
<text x="29.8" y="157.2">3</text>
<text x="42.5" y="157.2">2</text>
<text x="36.6" y="164.5" transform="rotate(-90 36.6 164.5)">1</text>
</g>
<g font-size="1.8" fill="#0f0f0f">
<text x="116.8" y="53">PRW+</text>
<text x="116.8" y="55.5">PRW-</text>
<text x="146.6" y="86">PRW+</text>
<text x="265.4" y="96.2">PoE_ACTIVE</text>
<text x="149.2" y="130.5">PRW-</text>
<text x="188.5" y="152.1">PoE_ACTIVE</text>
</g>
<g font-size="1.4" fill="#840000">
<text x="98" y="45.2">XMIT</text>
<text x="98.5" y="52.8">RCV</text>
</g>
<g font-size="1.4" fill="#a90000">
<text x="226.7" y="98.8">1</text>
<text x="226.7" y="96.3">7</text>
<text x="257.2" y="98.8">3</text>
<text x="257.2" y="96.3">6</text>
<text x="226.7" y="103.9">8</text>
<text x="226.7" y="109">2</text>
<text x="226.7" y="119.1">5</text>
<text x="226.7" y="114">9</text>
<text x="257.2" y="124.2">4</text>
<text x="207.7" y="144.5">1</text>
<text x="207.7" y="147.1">2</text>
<text x="238.1" y="144.5">3</text>
<text x="238.1" y="147.1">5</text>
<text x="207.7" y="152.1">6</text>
<text x="238.1" y="157.2">4</text>
</g>
<g font-size="1.4" fill="#006464">
<text x="230.9" y="99.8">VDD</text>
<text x="230.9" y="97.3">T2P</text>
<text x="251" y="97.3">CDB</text>
<text x="251.2" y="99.8">CLS</text>
<text x="230.9" y="104.9">APD</text>
<text x="230.9" y="110">DEN</text>
<text x="230.9" y="115">PAD</text>
<text x="230.9" y="120.1">RTN</text>
<text x="251.2" y="125.2">VSS</text>
<text x="211.8" y="145.5">+VIN</text>
<text x="211.8" y="148.1">-VIN</text>
<text x="229.9" y="145.5">+VOUT</text>
<text x="229.9" y="148.1">-VOUT</text>
<text x="211.8" y="153.1">REMOTE</text>
<text x="231.5" y="158.2">TRIM</text>
</g>
<g font-size="1.4" fill="#0000c2">
<text x="177" y="156.1">PoE-Verbindung</text>
<text x="178.9" y="159.3">aufrechterhalten</text>
<text x="179.7" y="157.7">geringer</text>
<text x="186.8" y="157.7">Last</text>
<text x="190.3" y="156.1">bei</text>
</g>
<g font-size="1.2" fill="#840000">
<text x="85.7" y="39.4">C1</text>
<text x="85.7" y="40.7">C4</text>
<text x="85.7" y="41.9">C5</text>
<text x="85.7" y="43.2">C2</text>
<text x="85.7" y="47">C3</text>
<text x="80.3" y="49.6">C1</text>
<text x="85.7" y="50.8">C6</text>
<text x="85.7" y="48.3">C7</text>
<text x="85.7" y="49.6">C8</text>
</g>
<g font-size=".9" fill="#840000">
<text x="94.6" y="43.7">1000pF</text>
<text x="83.6" y="53.8">75</text>
<text x="83.6" y="52">75</text>
<text x="94.6" y="51.3">1000pF</text>
</g>
</svg>
